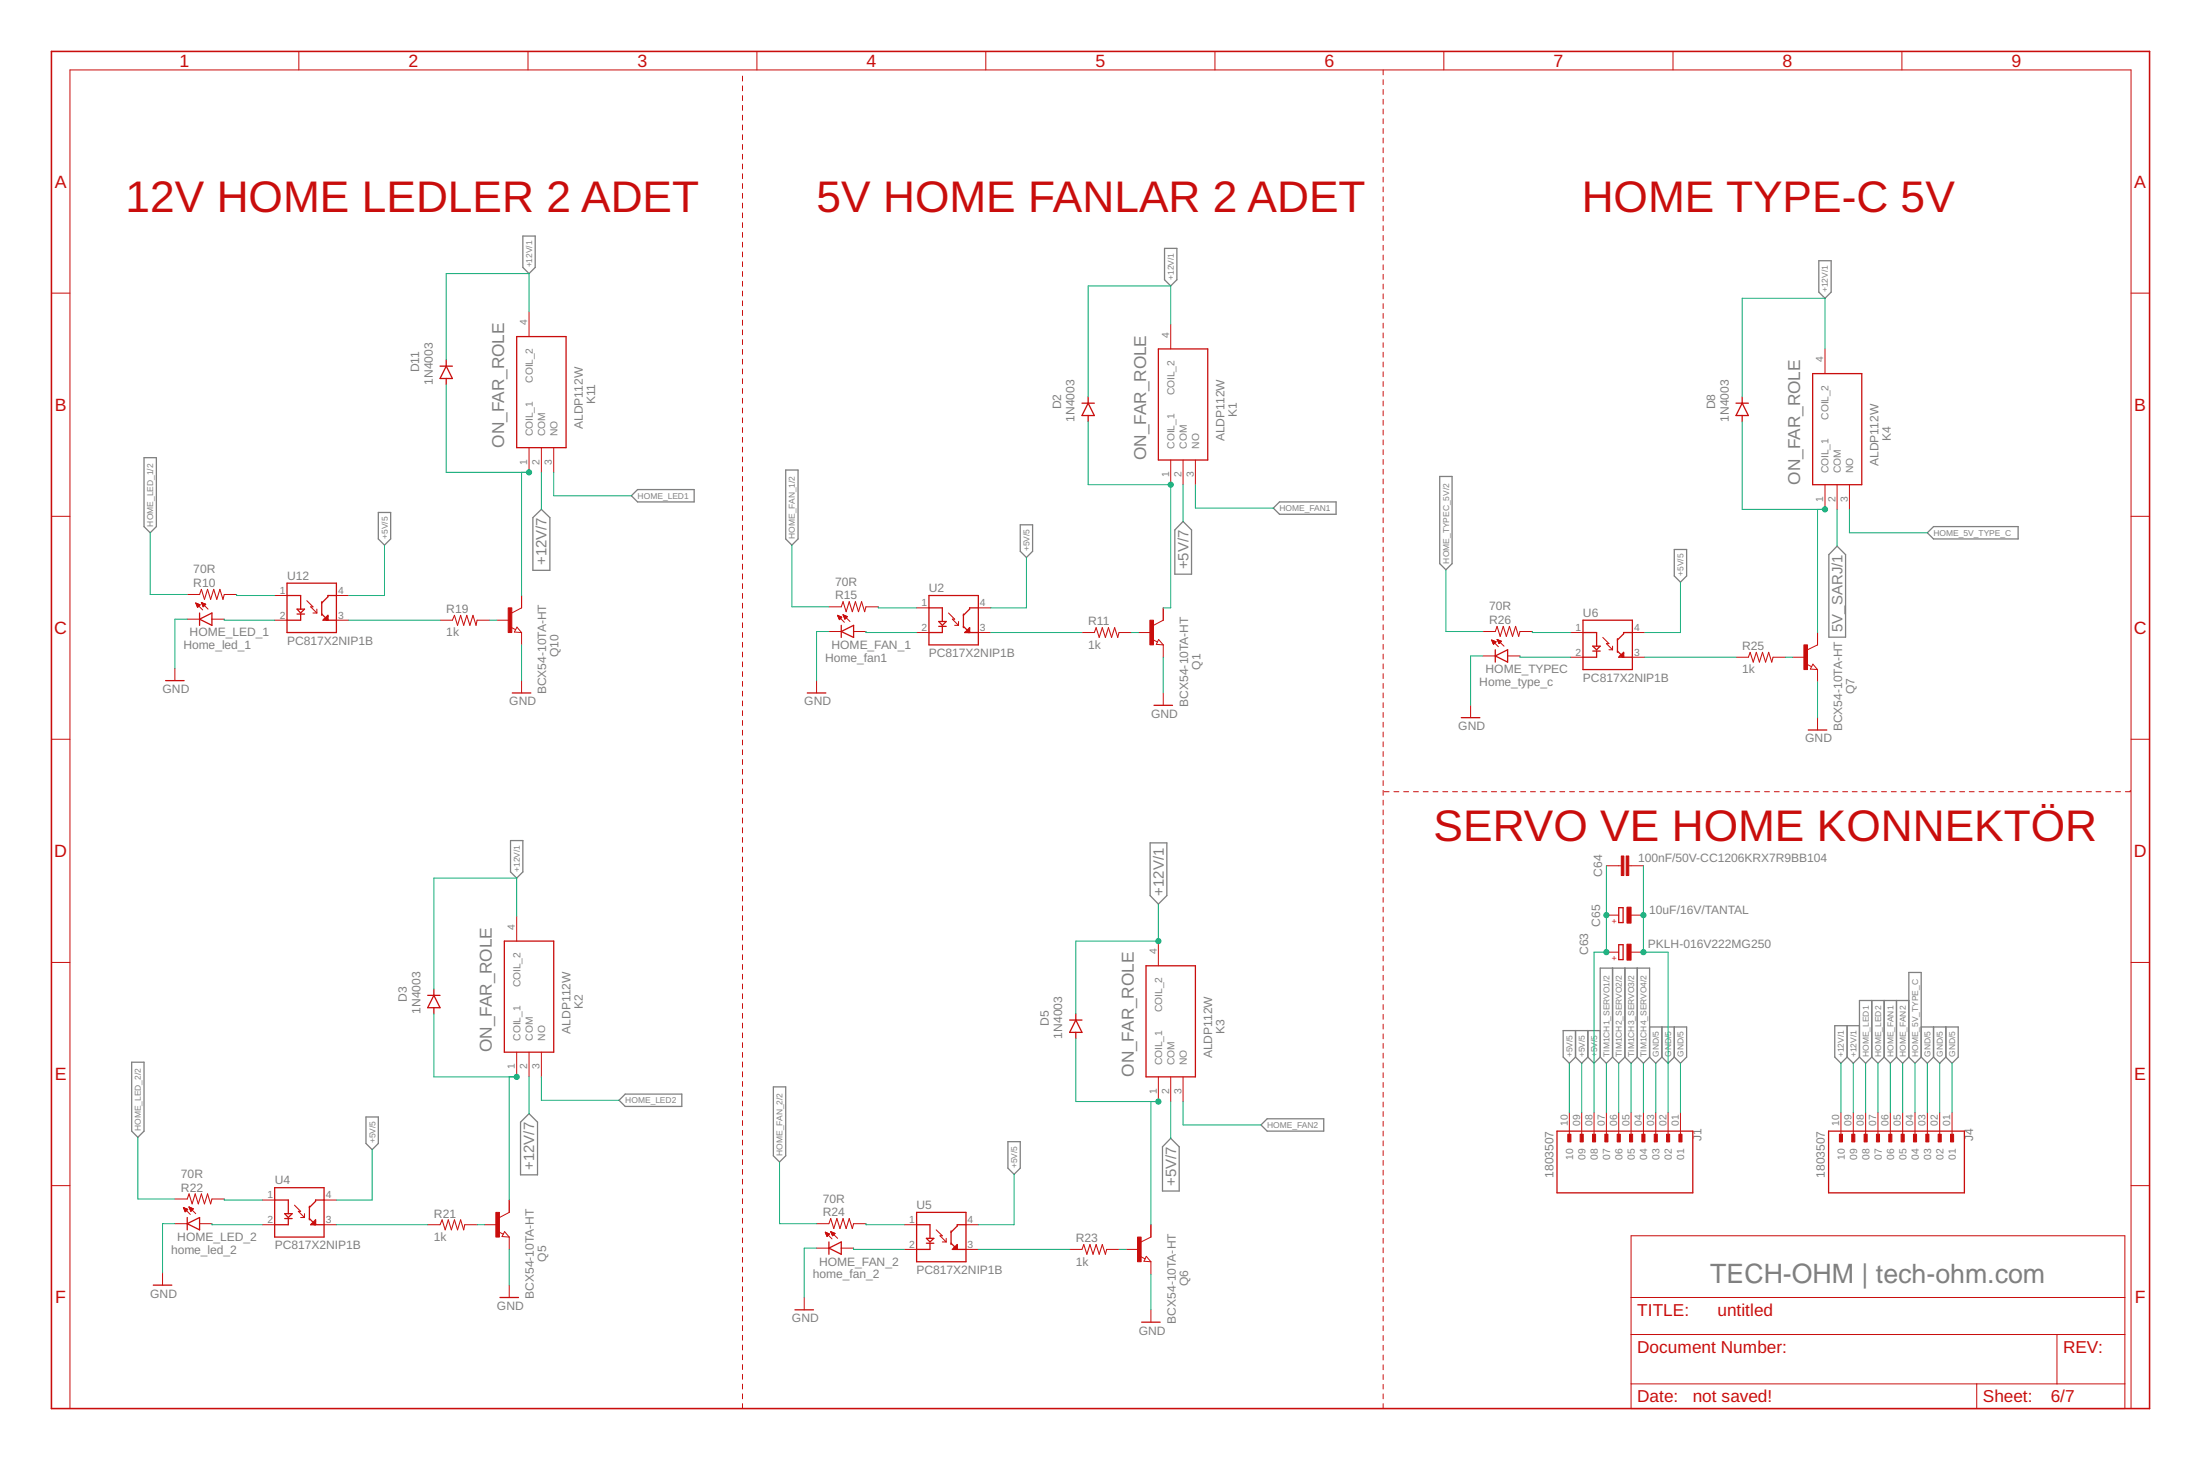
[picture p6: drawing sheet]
<svg xmlns="http://www.w3.org/2000/svg" width="181mm" height="120mm" viewBox="0 0 181 120" stroke-linecap="round" stroke-linejoin="round" font-family="sans-serif">
<g fill="none" stroke="#808080" stroke-width=".11">
<path d="M43 19.4h1v2.6l-.5 .5-.5-.5zM11.9 37.7h1v5.6l-.5 .6-.5-.6zM64.7 38.7h1v5.7l-.5 .5-.5-.5zM95.8 20.4h1.1v2.6l-.5 .5-.6-.5zM118.5 39.2h1v7.2l-.5 .5-.5-.5zM149.7 21.5h1v2.5l-.5 .6-.5-.6zM31.1 42.2h1.1v2.2l-.6 .5-.5-.5zM43.9 42.6l.7-.7 .7 .7v4.3h-1.4zM52 40.8l.5-.5h4.6v1h-4.6zM84 43.2h1v2.2l-.5 .5-.5-.5zM97.4 42.9l.7 .7v3.7h-1.4v-3.7zM105.3 41.3h4.7v1h-4.7l-.5-.5z"/>
<path d="M137.8 45.2h1v2.2l-.5 .5-.5-.5zM151.2 45l.7 .7v6.8h-1.4v-6.8zM158.6 43.9l.5-.6h7v1.1h-7zM42 69.2h1v2.6l-.5 .5-.5-.5zM94.7 69.4h1.3v4.3l-.7 .7-.6-.7zM132.7 79.7v7.3M133.7 79.7v7.3M134.7 79.7v7.3M10.8 87.4h1.1v5.7l-.6 .5-.5-.5zM30.1 91.9h1v2.2l-.5 .5-.5-.5zM43.5 91.7l.7 .7v4.3h-1.4v-4.3zM50.9 90.6l.6-.5h4.6v1h-4.6z"/>
<path d="M63.6 89.5h1.1v5.6l-.5 .6-.6-.6zM83 94h1v2.2l-.5 .5-.5-.5zM96.4 93.7l.6 .7v3.6h-1.3v-3.6zM104.3 92.1h4.6v1h-4.6l-.5-.5zM129.7 84.8v2.2M129.7 87l.5 .5 .5-.5M130.7 84.8v2.2M130.7 87l.5 .5 .5-.5M131.7 87v-7.3h4.1v7.3M131.7 84.8h-3v2.2l.5 .5 .5-.5M131.7 87l.5 .5 .5-.5M132.7 87l.5 .5 .5-.5"/>
<path d="M133.7 87l.5 .5 .5-.5M134.7 87l.6 .5 .5-.5M135.8 84.5h3v2.5l-.5 .5-.5-.5M135.8 87l.5 .5 .5-.5M136.8 87l.5 .5 .5-.5M136.8 84.5v2.5M137.8 84.5v2.5M152 84.4v2.6M152 87l.5 .5 .5-.5M153 87l.5 .5 .6-.5M153 84.4h-2v2.6l.5 .5 .5-.5M154.1 82.4v4.6"/>
<path d="M154.1 87l.5 .5 .5-.5M155.1 82.4v4.6M155.1 87l.5 .5 .5-.5M156.1 82.4v4.6M156.1 87l.5 .5 .5-.5M157.1 87v-6.9h1v6.9M157.1 82.4h-4.1v4.6M157.1 87l.5 .5 .5-.5M158.1 84.5h3.1v2.5l-.5 .5-.6-.5M158.1 87l.5 .5 .5-.5M159.1 87l.5 .5 .5-.5M159.1 84.5v2.5"/>
<path d="M160.1 84.5v2.5"/>
</g>
<g fill="none" stroke="#c90d0c" stroke-width=".08">
<path d="M24.6 4.2v1.6M43.5 4.2v1.6M61.1 6.3v.4M61.1 7.1v.4M61.1 7.9v.4M61.1 8.7v.4M61.1 9.5v.4M61.1 10.3v.4M61.1 11.1v.4M61.1 11.9v.4M61.1 12.7v.4M61.1 13.5v.4"/>
<path d="M61.1 14.3v.4M61.1 15.1v.4M61.1 15.9v.4M61.1 16.7v.4M61.1 17.5v.4M61.1 18.3v.4M61.1 19.1v.4M61.1 19.9v.4M62.3 4.2v1.6M81.1 4.2v1.6M100 4.2v1.6M113.8 5.8v.4"/>
<path d="M113.8 6.6v.4M113.8 7.4v.4M113.8 8.2v.4M113.8 9v.4M113.8 9.8v.4M113.8 10.6v.4M113.8 11.4v.4M113.8 12.2v.4M113.8 13v.4M113.8 13.8v.4M113.8 14.6v.4M113.8 15.4v.4"/>
<path d="M113.8 16.2v.4M113.8 17v.4M113.8 17.8v.4M113.8 18.6v.4M113.8 19.4v.4M118.8 4.2v1.6M137.7 4.2v1.6M156.5 4.2v1.6M4.2 24.1h1.6M43.5 25.7v2M43.5 36.9v2M44.6 36.9v2"/>
<path d="M45.6 36.9v2M61.1 20.7v.4M61.1 21.5v.4M61.1 22.4v.4M61.1 23.2v.4M61.1 24v.4M61.1 24.8v.4M61.1 25.5v.5M61.1 26.4v.4M61.1 27.2v.4M61.1 28v.4M61.1 28.8v.4"/>
<path d="M61.1 29.6v.4M61.1 30.4v.4M61.1 31.2v.4M61.1 32v.4M61.1 32.8v.4M61.1 33.6v.4M61.1 34.4v.4M61.1 35.2v.4M61.1 36v.4M61.1 36.8v.4M61.1 37.6v.4M61.1 38.4v.4"/>
<path d="M61.1 39.2v.4M96.4 26.7v2M96.4 37.9v2M97.4 37.9v2M98.4 37.9v2M113.8 20.2v.4M113.8 21v.4M113.8 21.8v.4M113.8 22.6v.4M113.8 23.4v.4M113.8 24.2v.4M113.8 25v.4"/>
<path d="M113.8 25.8v.4M113.8 26.6v.4M113.8 27.4v.4M113.8 28.2v.4M113.8 29v.4M113.8 29.8v.4M113.8 30.6v.4M113.8 31.4v.4M113.8 32.2v.4M113.8 33v.4M113.8 33.8v.4M113.8 34.6v.4"/>
<path d="M113.8 35.4v.4M113.8 36.2v.4M113.8 37v.4M113.8 37.8v.4M113.8 38.6v.4M113.8 39.4v.4M150.2 28.7v2.1M150.2 39.9v2M151.2 39.9v2M152.2 39.9v2M175.4 24.1h1.5M4.2 42.5h1.6"/>
<path d="M14.4 55v1M15.4 48.9h1l.2-.4 .2 .8 .3-.8 .2 .8 .3-.8 .2 .8 .3-.8 .3 .8 .1-.4h1M15.4 51h1M16.1 49.6l.6 .6M16.1 49.6l.4 .2M16.1 49.6l.2 .4 .2-.2M16.1 49.7h.1M16.2 49.7h.1M16.2 49.8h.3M16.2 49.8h.2M16.2 49.9h.2M16.2 50h.1"/>
<path d="M16.2 49.9h.1M16.3 50h.1M16.6 49.6l.5 .5M16.6 49.6l.3 .1-.2 .3zM16.6 49.6h.1M16.6 49.7h.3M16.6 49.7h.2M16.6 49.8h.3M16.7 49.8h.1M16.7 49.9h.1M17.4 51h1.1M22.6 51.1h1"/>
<path d="M22.6 49h1M25.3 49.4l.5 .6h-.2l.5 .5M25.8 50.5h.3M26.1 50.1v.4M27.7 51.1h1M27.7 49h1M36.2 51.1h1l.2-.4 .3 .8 .2-.8 .3 .8 .2-.8 .3 .8 .2-.8 .3 .8 .1-.4h1M40.9 51.1h1M42 51.6l.4 .2M42.5 51.6l.4 .5-.6-.1zM42.9 49v1l-.8 .5M42.9 52.1v1"/>
<path d="M42.9 56v1M61.1 40v.4M61.1 40.8v.4M61.1 41.6v.4M61.1 42.4v.4M61.1 43.2v.4M61.1 44v.4M61.1 44.9v.4M61.1 45.7v.4M61.1 46.4v.5M61.1 47.2v.5M61.1 48v.5"/>
<path d="M61.1 48.9v.4M61.1 49.7v.4M61.1 50.5v.4M61.1 51.3v.4M61.1 52.1v.4M61.1 52.9v.4M61.1 53.7v.4M61.1 54.5v.4M61.1 55.3v.4M61.1 56.1v.4M61.1 56.9v.4M61.1 57.7v.4"/>
<path d="M61.1 58.5v.4M61.1 59.3v.4M67.2 56v1M68.2 50h1l.2-.5 .2 .9 .3-.9 .2 .9 .3-.9 .3 .9 .2-.9 .3 .9 .1-.4h1M68.2 52h1M68.9 50.7l.6 .5M68.9 50.7h.1M68.9 50.7l.4 .1M68.9 50.7l.2 .3 .2-.2M69 50.7h.1M69 50.8h.3M69 50.8h.2"/>
<path d="M69 50.9h.2M69.1 51h.1M69.4 50.6l.6 .6M69.4 50.6l.3 .2-.2 .2zM69.4 50.6h.1M69.4 50.7h.1M69.4 50.7h.3M69.4 50.7h.2M69.4 50.8h.3M69.5 50.8h.2M69.5 50.9h.1M69.6 50.9h-.1"/>
<path d="M70.3 52h1M75.4 52.1h1.1M75.4 50h1.1M78.1 50.5l.5 .5h-.2l.5 .5M78.6 51.5h.3M78.9 51.2v.3M80.5 52.1h1M80.5 50h1M89 52.1h1.1l.1-.4 .3 .8 .2-.8 .3 .8 .2-.8 .3 .8 .2-.8 .3 .8 .1-.4h1M93.7 52.1h1M94.8 52.6l.5 .3M95.4 52.6l.3 .5-.5-.1z"/>
<path d="M95.7 50v1.1l-.8 .4M95.7 53.1v1M95.7 57v1.1M113.8 40.2v.4M113.8 41v.4M113.8 41.8v.4M113.8 42.6v.4M113.8 43.4v.4M113.8 44.2v.4M113.8 45v.4M113.8 45.8v.4M113.8 46.6v.4"/>
<path d="M113.8 47.4v.4M113.8 48.2v.4M113.8 49v.4M113.8 49.8v.4M113.8 50.7v.4M113.8 51.4v.4M113.8 52.2v.4M113.8 53v.4M113.8 53.8v.5M113.8 54.7v.4M113.8 55.5v.4M113.8 56.3v.4"/>
<path d="M113.8 57v.4M113.8 57.8v.5M113.8 58.7v.4M113.8 59.5v.4M121 58.1v1M122 52h1.1l.1-.4 .3 .8 .2-.8 .3 .8 .2-.8 .3 .8 .2-.8 .3 .8 .1-.4h1M122 54h1.1M122.8 52.7l.5 .5M122.8 52.7h.1M122.8 52.7l.3 .1M122.8 52.7l.1 .3 .2-.2M122.8 52.8h.2"/>
<path d="M122.8 52.8h.3M122.9 52.9h.2M122.9 53h.1M123 52.9l-.1 .1M123.2 52.6l.6 .6M123.2 52.6l.4 .2-.2 .2zM123.2 52.7h.1M123.3 52.7h.2M123.3 52.8h.2M123.3 52.9h.2M123.3 52.9h.1M124.1 54h1"/>
<path d="M129.3 52.1h1M129.3 54.1h1M131.9 52.5l.5 .5h-.2l.5 .5M132.4 53.5h.3M132.7 53.2v.3M134.3 52.1h1.1M134.3 54.1h1.1M142.9 54.1h1l.1-.4 .3 .8 .2-.8 .3 .8 .3-.8 .2 .8 .3-.8 .2 .8 .1-.4h1M147.6 54.1h1M148.6 54.6l.5 .3M149.2 54.7l.4 .4h-.6zM149.6 52.1v1l-.8 .4"/>
<path d="M149.6 55.1v1M149.6 59.1v1M175.4 42.5h1.5M4.2 60.9h1.6M4.2 79.2h1.6M42.5 75.4v2.1M61.1 60.1v.4M61.1 60.9v.4M61.1 61.7v.4M61.1 62.5v.4M61.1 63.3v.4M61.1 64.1v.4"/>
<path d="M61.1 64.9v.4M61.1 65.7v.4M61.1 66.5v.5M61.1 67.3v.5M61.1 68.1v.5M61.1 68.9v.4M61.1 69.7v.4M61.1 70.5v.5M61.1 71.4v.4M61.1 72.2v.4M61.1 73v.4M61.1 73.8v.4"/>
<path d="M61.1 74.6v.4M61.1 75.4v.4M61.1 76.2v.4M61.1 77v.4M61.1 77.8v.4M61.1 78.6v.4M61.1 79.4v.4M95.3 77.5v2M113.8 60.3v.4M113.8 61.1v.4M113.8 61.9v.4M113.8 62.7v.4"/>
<path d="M113.8 63.5v.4M113.8 64.3v.4M113.8 65.1v.4M113.8 65.9v.4M113.8 66.7v.4M113.8 67.5v.4M113.8 68.3v.4M113.8 69.1v.4M113.8 69.9v.4M113.8 70.7v.4M113.8 71.5v.4M113.8 72.3v.4"/>
<path d="M113.8 73.1v.4M113.8 73.9v.4M113.8 74.7v.4M113.8 75.5v.4M113.8 76.3v.4M113.8 77.1v.4M113.8 77.9v.4M113.8 78.7v.4M113.8 79.5v.4M113.9 65.2h.4M114.7 65.2h.4M115.5 65.2h.4"/>
<path d="M116.3 65.2h.4M117.1 65.2h.4M117.9 65.2h.4M118.7 65.2h.4M119.5 65.2h.5M120.4 65.2h.4M121.2 65.2h.4M122 65.2h.4M122.7 65.2h.5M123.5 65.2h.5M124.4 65.2h.4M125.2 65.2h.4"/>
<path d="M126 65.2h.4M126.8 65.2h.4M127.6 65.2h.4M128.4 65.2h.4M129.2 65.2h.4M130 65.2h.4M130.8 65.2h.4M131.6 65.2h.4M132.2 78.4h1M132.2 71.3h1.2M132.2 75.3h1M132.4 65.2h.4"/>
<path d="M133.2 65.2h.4M134 65.2h.4M134 71.3h1.3M134.2 78.4h1.1M134.2 75.3h1.1M134.8 65.2h.4M135.6 65.2h.4M136.4 65.2h.4M137.2 65.2h.4M138 65.2h.4M138.8 65.2h.4M139.6 65.2h.4"/>
<path d="M140.4 65.2h.4M141.2 65.2h.4M142 65.2h.4M142.8 65.2h.4M143.6 65.2h.4M144.4 65.2h.4M145.2 65.2h.4M146 65.2h.4M146.8 65.2h.4M147.6 65.2h.4M148.4 65.2h.4M149.2 65.2h.4"/>
<path d="M150.1 65.2h.4M150.9 65.2h.4M151.7 65.2h.4M152.4 65.2h.4M153.2 65.2h.4M154.1 65.2h.4M154.9 65.2h.4M155.7 65.2h.4M156.5 65.2h.4M157.3 65.2h.4M158.1 65.2h.4M158.9 65.2h.4"/>
<path d="M159.7 65.2h.4M160.5 65.2h.4M161.3 65.2h.4M162.1 65.2h.4M162.9 65.2h.4M163.7 65.2h.4M164.5 65.2h.4M165.3 65.2h.4M166.1 65.2h.4M166.9 65.2h.4M167.7 65.2h.4M168.5 65.2h.4"/>
<path d="M169.3 65.2h.4M170.1 65.2h.4M170.9 65.2h.4M171.7 65.2h.4M172.5 65.2h.4M173.3 65.2h.4M174.1 65.2h.4M175.3 65.1v.1h-.4M175.4 60.9h1.5M175.4 79.2h1.5M4.2 97.6h1.6M14.4 98.7h1l.2-.4 .2 .8 .3-.8 .2 .8 .3-.8 .2 .8 .3-.8 .2 .8 .1-.4h1.1"/>
<path d="M15.1 99.4l.6 .6M15.1 99.4l.4 .1-.3 .3zM15.1 99.5h.1M15.1 99.4h.1M15.1 99.5h.2M15.2 99.5h.2M15.2 99.6h.2M15.2 99.7h.1M15.6 99.4l.5 .5M15.6 99.4l.3 .1-.2 .2zM15.6 99.4h.1M15.6 99.5h.2"/>
<path d="M15.6 99.5h.3M15.6 99.6h.2M15.7 99.6h.1M15.7 99.7h.1M21.6 98.8h1M24.2 99.2l.5 .5h-.1l.5 .5M25.1 99.9v.3M26.7 98.8h1M41.9 98.8v1l-.8 .4M42.5 86.6v2M43.5 86.6v2M44.6 86.6v2"/>
<path d="M61.1 80.2v.4M61.1 81v.4M61.1 81.8v.4M61.1 82.6v.4M61.1 83.4v.4M61.1 84.2v.4M61.1 85v.4M61.1 85.8v.4M61.1 86.6v.4M61.1 87.4v.4M61.1 88.2v.4M61.1 89v.4"/>
<path d="M61.1 89.8v.4M61.1 90.6v.4M61.1 91.4v.4M61.1 92.2v.4M61.1 93v.5M61.1 93.9v.4M61.1 94.7v.4M61.1 95.5v.4M61.1 96.3v.4M61.1 97.1v.4M61.1 97.9v.4M61.1 98.7v.4"/>
<path d="M61.1 99.5v.4M95.3 88.6v2.1M96.4 88.6v2.1M97.4 88.6v2.1M113.8 80.3v.4M113.8 81.1v.4M113.8 81.9v.4M113.8 82.7v.4M113.8 83.5v.4M113.8 84.3v.4M113.8 85.1v.4M113.8 85.9v.4"/>
<path d="M113.8 86.7v.4M113.8 87.5v.4M113.8 88.3v.4M113.8 89.1v.4M113.8 89.9v.4M113.8 90.7v.4M113.8 91.5v.4M113.8 92.3v.4M113.8 93.1v.4M113.8 93.9v.4M113.8 94.7v.4M113.8 95.5v.4"/>
<path d="M113.8 96.3v.4M113.8 97.1v.4M113.8 97.9v.4M113.8 98.7v.4M113.8 99.5v.4M129.2 91.6v2M130.2 91.6v2M131.2 91.6v2M132.2 91.6v2M133.2 91.6v2M134.2 91.6v2M135.3 91.6v2"/>
<path d="M136.3 91.6v2M137.3 91.6v2M138.3 91.6v2M151.5 91.6v2M152.5 91.6v2M153.5 91.6v2M154.6 91.6v2M155.6 91.6v2M156.6 91.6v2M157.6 91.6v2M158.6 91.6v2M159.6 91.6v2"/>
<path d="M160.7 91.6v2M175.4 97.6h1.5M5.8 116v-110.2h169.6v110.2M13.4 104.8v1M14.4 100.7h1M16.4 100.7h1M21.6 100.8h1M24.7 100.2h.4M26.7 100.8h1M35.2 100.8h1l.2-.4 .2 .8 .3-.8 .2 .8 .3-.8 .3 .8 .2-.8 .3 .8v-.4h1.1M39.9 100.8h1M40.9 101.3l.5 .3"/>
<path d="M41.5 101.4l.4 .4h-.6zM41.9 101.8v1M41.9 105.8v1M61.1 100.3v.4M61.1 101.1v.4M61.1 101.9v.4M61.1 102.7v.4M61.1 103.5v.4M61.1 104.3v.4M61.1 105.1v.4M61.1 105.9v.4M61.1 106.7v.4"/>
<path d="M61.1 107.5v.4M61.1 108.3v.4M61.1 109.1v.4M61.1 109.9v.4M61.1 110.7v.4M61.1 111.5v.4M61.1 112.3v.4M61.1 113.1v.4M61.1 113.9v.4M61.1 114.7v.4M61.1 115.5v.5M66.2 106.8v1"/>
<path d="M67.2 100.7h1l.2-.4 .2 .8 .3-.8 .2 .8 .3-.8 .2 .8 .3-.8 .2 .8 .2-.4h1M67.2 102.7h1M67.9 101.4l.6 .6M67.9 101.5h.1M67.9 101.4l.4 .2M67.9 101.4l.2 .4 .2-.2M67.9 101.5h.2M68 101.6h.2M68 101.6h.3M68 101.7h.2M68.1 101.7h.1M68.1 101.8h.1"/>
<path d="M68.4 101.4l.5 .5M68.4 101.4l.3 .1-.2 .2zM68.4 101.4h.1M68.4 101.5h.2M68.4 101.5h.3M68.5 101.6h.2M68.5 101.6h.1M68.5 101.7h.1M69.2 102.7h1.1M74.4 100.8h1M74.4 102.8h1M77 101.2l.6 .5h-.2l.5 .5"/>
<path d="M77.6 102.2h.3M77.9 101.9v.3M79.5 100.8h1M79.5 102.8h1M88 102.8h1l.2-.4 .3 .9 .2-.9 .3 .9 .2-.9 .3 .9 .2-.9 .3 .9 .1-.5h1M92.7 102.8h1M93.7 103.4l.6 .2M94.3 103.4l.4 .5-.6-.1zM94.7 100.8v1l-.8 .4M94.7 103.9v1M94.7 107.8v1M113.8 100.3v.4"/>
<path d="M113.8 101.1v.4M113.8 101.9v.4M113.8 102.7v.4M113.8 103.5v.4M113.8 104.3v.4M113.8 105.1v.4M113.8 105.9v.4M113.8 106.7v.4M113.8 107.5v.4M113.8 108.3v.4M113.8 109.1v.4M113.8 109.9v.4"/>
<path d="M113.8 110.7v.4M113.8 111.5v.5M113.8 112.4v.4M113.8 113.2v.4M113.8 114v.3M113.8 114.7v.4M113.8 115.5v.5M134.2 101.7h40.7v14.3h-40.7zM134.2 109.9h40.7M134.2 113.9h40.7M134.2 106.8h40.7M162.7 113.9v2.1"/>
<path d="M169.3 109.9v4"/>
</g>
<g fill="none" stroke="#c90d0c" stroke-width=".11">
<path d="M36.2 30.1h1M36.7 30.1l.5 1.1h-1zM36.7 29.6v.5M36.7 31.2v.5M42.5 27.7h4.1v9.2h-4.1zM89 33.2h1.1M89.6 33.2l.5 1h-1.1zM89.6 32.7v.5M89.6 34.2v.5M95.3 28.7h4.1v9.2h-4.1zM142.9 33.2h1M143.4 33.2l.5 1h-1z"/>
<path d="M143.4 32.7v.5M143.4 34.2v.5M149.2 30.8h4v9.1h-4zM13.6 56h1.6M16.4 51l1-.5v1zM16.4 50.5v1M23.6 49h1.1v1.1M23.6 48h4.1v4.1h-4.1zM24.4 50.1h.7l-.4 .4zM24.4 50.5h.7M24.7 50.5v.6h-1.1M26.5 50.5l.5 .6v-.4l-.4 .4h1.1"/>
<path d="M26.5 49.5v1.2M26.7 51h.1M26.8 51l.1 .1v-.2l.1 .1M27 50.8l-.2 .2M27.7 49h-.7v.1l-.5 .5M42.2 57h1.5M66.4 57h1.6M69.2 52l1.1-.5v1zM69.2 51.5v1M76.5 49h4v4.1h-4zM76.5 50h1.1v1.2M77.3 51.2h.6l-.3 .3z"/>
<path d="M77.3 51.6h.6M77.6 51.6v.5h-1.1M79.3 51.6l.5 .5v-.4l-.3 .3M79.3 50.5v1.2M79.5 52l-.1 .1h1.1M79.5 52h.1M79.6 52l.1 .1v-.2l.1 .1M79.8 51.8l-.2 .2M80.5 50h-.7v.1l-.5 .6M95 58.1h1.5M120.3 59.1h1.5M123.1 54l1-.5v1z"/>
<path d="M123.1 53.5v1M130.3 51.1h4v4h-4zM130.3 52.1h1.1v1.1M131.1 53.2h.6l-.3 .3zM131.1 53.6h.6M131.4 53.6v.5h-1.1M133.1 53.6l.5 .5v-.4l-.4 .4h1.1M133.1 52.6v1.1M133.3 54h.1M133.5 53.9l.1 .1M133.5 53.9l-.1 .1M133.5 53.9v.2l-.1-.1"/>
<path d="M133.6 53.8l-.1 .1M134.3 52.1h-.7v.1l-.5 .5M41.5 77.5h4.1v9.1h-4.1zM94.3 79.5h4.1v9.1h-4.1zM133.2 74.7h.4v1.2h-.4zM133.2 77.8h.4v1.2h-.4zM148.8 60.1h1.5M22.6 98.8h1.1v1.1M22.6 97.8h4.1v4h-4.1zM23.4 99.9h.6l-.3 .3zM25.5 99.3v1.1M26.7 98.8h-.7v.1l-.5 .5"/>
<path d="M35.2 81.9h1M35.7 81.9l.5 1.1h-1zM35.7 81.4v.5M35.7 83v.5M75.4 99.8h4.1v4.1h-4.1zM88 84h1M88.5 84l.5 1h-1zM88.5 83.5v.5M88.5 85v.5M128.1 93.1h11.2v5.1h-11.2zM150.5 93.1h11.2v5.1h-11.2zM12.6 105.8h1.5"/>
<path d="M15.4 100.7l1-.5v1zM15.4 100.2v1M23.4 100.3h.6M23.7 100.3v.5h-1.1M25.5 100.3l.5 .5v-.4l-.4 .4h1.1M25.7 100.7h.1M25.8 100.7l.1 .1v-.2l.1 .1M26 100.5l-.2 .2M41.1 106.8h1.6M65.4 107.8h1.6M68.2 102.7l1-.5v1.1zM68.2 102.2v1.1"/>
<path d="M75.4 100.8h1.1v1.1M76.2 101.9h.7l-.4 .3zM76.2 102.3h.7M76.5 102.3v.5h-1.1M78.3 102.3l.5 .5v-.4l-.4 .4h1.1M78.3 101.3v1.1M78.5 102.7h.1M78.7 102.7h.1M78.7 102.7h-.1M78.7 102.7v.1l-.1-.1M78.8 102.6l-.1 .1M79.5 100.8h-.7v.1l-.5 .5"/>
<path d="M94 108.8h1.5"/>
</g>
<g fill="#c90d0c" stroke="#c90d0c" stroke-width=".08">
<path d="M41.8 50h.3v2.1h-.3z"/>
<path d="M94.6 51.1h.3v2h-.3z"/>
<path d="M40.8 99.8h.3v2h-.3z"/>
<path d="M93.6 101.8h.3v2.1h-.3z"/>
<path d="M148.5 53.1h.3v2h-.3z"/>
<path d="M138.2 93.4h.2v.6h-.2z"/>
<path d="M137.2 93.4h.2v.6h-.2z"/>
<path d="M136.1 93.4h.3v.6h-.3z"/>
<path d="M135.1 93.4h.3v.6h-.3z"/>
<path d="M134.1 93.4h.3v.6h-.3z"/>
<path d="M133.1 93.4h.2v.6h-.2z"/>
<path d="M132.1 93.4h.2v.6h-.2z"/>
<path d="M131.1 93.4h.2v.6h-.2z"/>
<path d="M130 93.4h.3v.6h-.3z"/>
<path d="M129 93.4h.3v.6h-.3z"/>
<path d="M160.5 93.4h.3v.6h-.3z"/>
<path d="M159.5 93.4h.3v.6h-.3z"/>
<path d="M158.5 93.4h.2v.6h-.2z"/>
<path d="M157.5 93.4h.2v.6h-.2z"/>
<path d="M156.5 93.4h.2v.6h-.2z"/>
<path d="M155.4 93.4h.3v.6h-.3z"/>
<path d="M154.4 93.4h.3v.6h-.3z"/>
<path d="M153.4 93.4h.3v.6h-.3z"/>
<path d="M152.4 93.4h.3v.6h-.3z"/>
<path d="M151.4 93.4h.2v.6h-.2z"/>
<path d="M133.9 77.7h.3v1.3h-.3z"/>
<path d="M133.8 70.5h.2v1.6h-.2z"/>
<path d="M133.4 70.5h.2v1.6h-.2z"/>
<path d="M133.9 74.7h.3v1.3h-.3z"/>
</g>
<path d="M4.2 4.2h172.7v111.8h-172.7z" fill="none" stroke="#c90d0c" stroke-width=".13"/>
<g fill="none" stroke="#0dab76" stroke-width=".08">
<path d="M36.7 31.7v7.2h6.8M42.9 38.9v10.1M43.5 25.7v-3.2h-6.8v7.1M44.6 38.9v3M45.6 38.9v1.9h6.4M89.6 34.7v5.2h6.8v10.1h-.7M96.4 26.7v-3.2h-6.8v9.2M97.4 39.9v3M98.4 39.9v1.9h6.4M143.4 34.7v7.2h6.8M150.2 28.7v-4.1h-6.8v8.1M12.4 43.9v5h3"/>
<path d="M15.4 51h-1v4M18.5 51v.1h4.1M19.5 48.9v.1h3.1M28.7 51.1h7.5M31.6 44.9v4.1h-2.9M40.3 51.1h.6M42.9 53.1v2.9M65.2 44.9v5.1h3M68.2 52h-1v4M71.3 52v.1h4.1M72.3 50h3.1M81.5 52.1h7.5"/>
<path d="M84.5 45.9v4.1h-3M93.1 52.1h.6M95.7 54.1v2.9M119 46.9v5.1h3M122 54h-1v4.1M125.1 54v.1h4.2M126.1 52v.1h3.2M135.4 54.1h7.5M138.3 47.9v4.2h-2.9M146.9 54.1h.7M149.6 41.9v10.2M149.6 56.1v3"/>
<path d="M151.2 41.9v3.1M152.2 41.9v2h6.4M42.5 75.4v-3.1h-6.8v9.1M95.3 74.4v3.1h-6.8v6M132.2 71.3v7.1h-1v13.2M135.3 71.3v7.1h2v13.2M11.3 93.6v5.1h3.1M18.5 98.7v.1h3.1M30.6 94.6v4.2h-2.9M35.7 83.5v5.1h6.8M41.9 88.6v10.2M43.5 88.6v3.1"/>
<path d="M44.6 88.6v2h6.3M64.2 95.7v5h3M83.5 96.7v4.1h-3M88.5 85.5v5.2h6.8M94.7 90.7v10.1M96.4 90.7v3M97.4 90.7v1.9h6.4M129.2 87.5v4.1M130.2 87.5v4.1M132.2 87.5v4.1M133.2 87.5v4.1M134.2 87.5v4.1"/>
<path d="M135.3 87.5v4.1M136.3 87.5v4.1M138.3 87.5v4.1M151.5 87.5v4.1M152.5 87.5v4.1M153.5 87.5v4.1M154.6 87.5v4.1M155.6 87.5v4.1M156.6 87.5v4.1M157.6 87.5v4.1M158.6 87.5v4.1M159.6 87.5v4.1"/>
<path d="M160.7 87.5v4.1M14.4 100.7h-1v4.1M17.4 100.7v.1h4.2M27.7 100.8h7.5M39.3 100.8h.6M41.9 102.8v3M67.2 102.7h-1v4.1M70.3 102.7v.1h4.1M71.3 100.7v.1h3.1M80.5 102.8h7.5M92.1 102.8h.6M94.7 104.9v2.9"/>
</g>
<g fill="#0dab76" stroke="#0dab76" stroke-width=".08">
<circle cx="135.3" cy="75.3" r=".21"/>
<circle cx="135.3" cy="78.4" r=".21"/>
<circle cx="132.2" cy="75.3" r=".21"/>
<circle cx="132.2" cy="78.4" r=".21"/>
<circle cx="43.5" cy="38.9" r=".21"/>
<circle cx="42.5" cy="88.6" r=".21"/>
<circle cx="95.3" cy="90.7" r=".21"/>
<circle cx="150.2" cy="41.9" r=".21"/>
<circle cx="95.3" cy="77.5" r=".21"/>
<circle cx="96.4" cy="39.9" r=".21"/>
</g>
<g font-size="3.6" fill="#c90d0c">
<text x="10.3" y="17.4">12V HOME LEDLER 2 ADET</text>
<text x="67.2" y="17.4">5V HOME FANLAR 2 ADET</text>
<text x="130.2" y="17.4">HOME TYPE-C 5V</text>
<text x="118" y="69.2">SERVO VE HOME KONNEKTÖR</text>
</g>
<text font-size="2.2" fill="#808080" x="140.8" y="105.6">TECH-OHM | tech-ohm.com</text>
<g font-size="1.5" fill="#c90d0c">
<text x="14.8" y="5.5">1</text>
<text x="33.6" y="5.5">2</text>
<text x="52.5" y="5.5">3</text>
<text x="71.3" y="5.5">4</text>
<text x="90.2" y="5.5">5</text>
<text x="109" y="5.5">6</text>
<text x="127.9" y="5.5">7</text>
<text x="146.7" y="5.5">8</text>
<text x="165.6" y="5.5">9</text>
<text x="4.5" y="15.5">A</text>
<text x="175.7" y="15.5">A</text>
<text x="4.5" y="33.8">B</text>
<text x="175.7" y="33.8">B</text>
<text x="4.5" y="52.2">C</text>
<text x="175.6" y="52.2">C</text>
<text x="4.5" y="70.6">D</text>
<text x="175.6" y="70.6">D</text>
<text x="4.5" y="88.9">E</text>
<text x="175.7" y="88.9">E</text>
<text x="4.5" y="107.3">F</text>
<text x="175.7" y="107.3">F</text>
</g>
<g font-size="1.4" fill="#808080">
<text x="41.5" y="36.8" transform="rotate(-90 41.5 36.8)">ON_FAR_ROLE</text>
<text x="94.3" y="37.9" transform="rotate(-90 94.3 37.9)">ON_FAR_ROLE</text>
<text x="148.2" y="39.9" transform="rotate(-90 148.2 39.9)">ON_FAR_ROLE</text>
<text x="40.5" y="86.6" transform="rotate(-90 40.5 86.6)">ON_FAR_ROLE</text>
<text x="93.3" y="88.6" transform="rotate(-90 93.3 88.6)">ON_FAR_ROLE</text>
</g>
<g font-size="1.4" fill="#c90d0c">
<text x="134.7" y="108.3">TITLE:</text>
<text x="134.7" y="111.4">Document Number:</text>
<text x="141.4" y="108.3">untitled</text>
<text x="169.8" y="111.4">REV:</text>
<text x="134.7" y="115.4">Date:</text>
<text x="139.3" y="115.4">not saved!</text>
<text x="163.2" y="115.4">Sheet:</text>
<text x="168.8" y="115.4">6/7</text>
</g>
<g font-size="1.2" fill="#808080">
<text x="45" y="46.5" transform="rotate(-90 45 46.5)">+12V/7</text>
<text x="97.8" y="46.9" transform="rotate(-90 97.8 46.9)">+5V/7</text>
<text x="151.6" y="52" transform="rotate(-90 151.6 52)">5V_SARJ/1</text>
<text x="95.8" y="73.7" transform="rotate(-90 95.8 73.7)">+12V/1</text>
<text x="44" y="96.3" transform="rotate(-90 44 96.3)">+12V/7</text>
<text x="96.8" y="97.6" transform="rotate(-90 96.8 97.6)">+5V/7</text>
</g>
<g font-size="1" fill="#808080">
<text x="34.5" y="30.6" transform="rotate(-90 34.5 30.6)">D11</text>
<text x="35.6" y="31.7" transform="rotate(-90 35.6 31.7)">1N4003</text>
<text x="48" y="35.3" transform="rotate(-90 48 35.3)">ALDP112W</text>
<text x="49" y="33.3" transform="rotate(-90 49 33.3)">K11</text>
<text x="87.3" y="33.7" transform="rotate(-90 87.3 33.7)">D2</text>
<text x="88.4" y="34.7" transform="rotate(-90 88.4 34.7)">1N4003</text>
<text x="101.8" y="34.3" transform="rotate(-90 101.8 34.3)">K1</text>
<text x="141.2" y="33.7" transform="rotate(-90 141.2 33.7)">D8</text>
<text x="142.3" y="34.7" transform="rotate(-90 142.3 34.7)">1N4003</text>
<text x="100.8" y="36.3" transform="rotate(-90 100.8 36.3)">ALDP112W</text>
<text x="154.6" y="38.4" transform="rotate(-90 154.6 38.4)">ALDP112W</text>
<text x="155.6" y="36.3" transform="rotate(-90 155.6 36.3)">K4</text>
<text x="15.9" y="47.2">70R</text>
<text x="23.6" y="47.7">U12</text>
<text x="15.1" y="53.4">Home_led_1</text>
<text x="15.6" y="52.4">HOME_LED_1</text>
<text x="15.9" y="48.3">R10</text>
<text x="23.6" y="53.1">PC817X2NIP1B</text>
<text x="36.7" y="52.4">1k</text>
<text x="36.7" y="50.5">R19</text>
<text x="68.4" y="53.4">HOME_FAN_1</text>
<text x="68.7" y="48.2">70R</text>
<text x="68.7" y="49.3">R15</text>
<text x="76.4" y="48.7">U2</text>
<text x="89.5" y="53.4">1k</text>
<text x="89.5" y="51.5">R11</text>
<text x="122.6" y="50.2">70R</text>
<text x="122.6" y="51.4">R26</text>
<text x="130.3" y="50.8">U6</text>
<text x="143.4" y="53.5">R25</text>
<text x="13.4" y="57.1">GND</text>
<text x="41.9" y="58.1">GND</text>
<text x="45" y="57.2" transform="rotate(-90 45 57.2)">BCX54-10TA-HT</text>
<text x="46" y="54.1" transform="rotate(-90 46 54.1)">Q10</text>
<text x="66.2" y="58.1">GND</text>
<text x="67.9" y="54.5">Home_fan1</text>
<text x="76.4" y="54.1">PC817X2NIP1B</text>
<text x="94.7" y="59.1">GND</text>
<text x="97.8" y="58.2" transform="rotate(-90 97.8 58.2)">BCX54-10TA-HT</text>
<text x="98.8" y="55.1" transform="rotate(-90 98.8 55.1)">Q1</text>
<text x="121.7" y="56.5">Home_type_c</text>
<text x="122.3" y="55.4">HOME_TYPEC</text>
<text x="130.3" y="56.1">PC817X2NIP1B</text>
<text x="143.4" y="55.4">1k</text>
<text x="152.6" y="57.2" transform="rotate(-90 152.6 57.2)">Q7</text>
<text x="120" y="60.1">GND</text>
<text x="148.6" y="61.1">GND</text>
<text x="151.6" y="60.2" transform="rotate(-90 151.6 60.2)">BCX54-10TA-HT</text>
<text x="134.8" y="70.9">100nF/50V-CC1206KRX7R9BB104</text>
<text x="131.7" y="76.3" transform="rotate(-90 131.7 76.3)">C65</text>
<text x="131.9" y="72.2" transform="rotate(-90 131.9 72.2)">C64</text>
<text x="135.7" y="75.2">10uF/16V/TANTAL</text>
<text x="33.5" y="82.4" transform="rotate(-90 33.5 82.4)">D3</text>
<text x="34.6" y="83.5" transform="rotate(-90 34.6 83.5)">1N4003</text>
<text x="48" y="83.1" transform="rotate(-90 48 83.1)">K2</text>
<text x="130.7" y="78.6" transform="rotate(-90 130.7 78.6)">C63</text>
<text x="135.6" y="78.1">PKLH-016V222MG250</text>
<text x="46.9" y="85.1" transform="rotate(-90 46.9 85.1)">ALDP112W</text>
<text x="86.3" y="84.5" transform="rotate(-90 86.3 84.5)">D5</text>
<text x="87.4" y="85.5" transform="rotate(-90 87.4 85.5)">1N4003</text>
<text x="99.8" y="87.1" transform="rotate(-90 99.8 87.1)">ALDP112W</text>
<text x="100.8" y="85.1" transform="rotate(-90 100.8 85.1)">K3</text>
<text x="140" y="94" transform="rotate(-90 140 94)">J1</text>
<text x="162.4" y="94" transform="rotate(-90 162.4 94)">J4</text>
<text x="14.9" y="97">70R</text>
<text x="14.9" y="98.1">R22</text>
<text x="22.6" y="97.5">U4</text>
<text x="35.7" y="100.2">R21</text>
<text x="67.7" y="99">70R</text>
<text x="67.7" y="100.1">R24</text>
<text x="75.4" y="99.5">U5</text>
<text x="127.9" y="97" transform="rotate(-90 127.9 97)">1803507</text>
<text x="150.2" y="97" transform="rotate(-90 150.2 97)">1803507</text>
<text x="12.4" y="106.8">GND</text>
<text x="14.1" y="103.2">home_led_2</text>
<text x="14.6" y="102.1">HOME_LED_2</text>
<text x="22.6" y="102.9">PC817X2NIP1B</text>
<text x="35.7" y="102.1">1k</text>
<text x="40.9" y="107.8">GND</text>
<text x="43.9" y="106.9" transform="rotate(-90 43.9 106.9)">BCX54-10TA-HT</text>
<text x="45" y="103.9" transform="rotate(-90 45 103.9)">Q5</text>
<text x="66.9" y="105.2">home_fan_2</text>
<text x="67.4" y="104.2">HOME_FAN_2</text>
<text x="75.4" y="104.9">PC817X2NIP1B</text>
<text x="88.5" y="104.2">1k</text>
<text x="88.5" y="102.3">R23</text>
<text x="97.8" y="105.9" transform="rotate(-90 97.8 105.9)">Q6</text>
<text x="65.2" y="108.8">GND</text>
<text x="93.7" y="109.9">GND</text>
<text x="96.8" y="108.9" transform="rotate(-90 96.8 108.9)">BCX54-10TA-HT</text>
</g>
<g font-size=".8" fill="#808080">
<text x="43.4" y="26.8" transform="rotate(-90 43.4 26.8)">4</text>
<text x="96.2" y="27.8" transform="rotate(-90 96.2 27.8)">4</text>
<text x="150" y="29.8" transform="rotate(-90 150 29.8)">4</text>
<text x="43.8" y="35.9" transform="rotate(-90 43.8 35.9)">COIL_1</text>
<text x="43.8" y="31.5" transform="rotate(-90 43.8 31.5)">COIL_2</text>
<text x="44.9" y="35.9" transform="rotate(-90 44.9 35.9)">COM</text>
<text x="45.9" y="35.9" transform="rotate(-90 45.9 35.9)">NO</text>
<text x="96.7" y="32.5" transform="rotate(-90 96.7 32.5)">COIL_2</text>
<text x="150.5" y="34.6" transform="rotate(-90 150.5 34.6)">COIL_2</text>
<text x="43.4" y="38.2" transform="rotate(-90 43.4 38.2)">1</text>
<text x="44.4" y="38.2" transform="rotate(-90 44.4 38.2)">2</text>
<text x="45.4" y="38.2" transform="rotate(-90 45.4 38.2)">3</text>
<text x="96.2" y="39.3" transform="rotate(-90 96.2 39.3)">1</text>
<text x="96.7" y="36.9" transform="rotate(-90 96.7 36.9)">COIL_1</text>
<text x="97.2" y="39.3" transform="rotate(-90 97.2 39.3)">2</text>
<text x="97.7" y="36.9" transform="rotate(-90 97.7 36.9)">COM</text>
<text x="98.2" y="39.3" transform="rotate(-90 98.2 39.3)">3</text>
<text x="98.7" y="36.9" transform="rotate(-90 98.7 36.9)">NO</text>
<text x="150" y="41.3" transform="rotate(-90 150 41.3)">1</text>
<text x="150.5" y="39" transform="rotate(-90 150.5 39)">COIL_1</text>
<text x="151.1" y="41.3" transform="rotate(-90 151.1 41.3)">2</text>
<text x="151.5" y="39" transform="rotate(-90 151.5 39)">COM</text>
<text x="152.1" y="41.3" transform="rotate(-90 152.1 41.3)">3</text>
<text x="152.5" y="39" transform="rotate(-90 152.5 39)">NO</text>
<text x="23" y="48.9">1</text>
<text x="23" y="50.9">2</text>
<text x="27.8" y="48.9">4</text>
<text x="27.8" y="50.9">3</text>
<text x="75.8" y="49.9">1</text>
<text x="75.8" y="51.9">2</text>
<text x="80.7" y="49.9">4</text>
<text x="80.7" y="51.9">3</text>
<text x="129.7" y="51.9">1</text>
<text x="129.7" y="54">2</text>
<text x="134.5" y="51.9">4</text>
<text x="134.5" y="54">3</text>
<text x="42.4" y="76.5" transform="rotate(-90 42.4 76.5)">4</text>
<text x="42.8" y="81.3" transform="rotate(-90 42.8 81.3)">COIL_2</text>
<text x="95.2" y="78.6" transform="rotate(-90 95.2 78.6)">4</text>
<text x="95.6" y="83.3" transform="rotate(-90 95.6 83.3)">COIL_2</text>
<text x="42.4" y="88" transform="rotate(-90 42.4 88)">1</text>
<text x="42.8" y="85.7" transform="rotate(-90 42.8 85.7)">COIL_1</text>
<text x="43.4" y="88" transform="rotate(-90 43.4 88)">2</text>
<text x="43.8" y="85.7" transform="rotate(-90 43.8 85.7)">COM</text>
<text x="44.4" y="88" transform="rotate(-90 44.4 88)">3</text>
<text x="44.9" y="85.7" transform="rotate(-90 44.9 85.7)">NO</text>
<text x="95.6" y="87.7" transform="rotate(-90 95.6 87.7)">COIL_1</text>
<text x="96.7" y="87.7" transform="rotate(-90 96.7 87.7)">COM</text>
<text x="97.7" y="87.7" transform="rotate(-90 97.7 87.7)">NO</text>
<text x="95.2" y="90" transform="rotate(-90 95.2 90)">1</text>
<text x="96.2" y="90" transform="rotate(-90 96.2 90)">2</text>
<text x="97.2" y="90" transform="rotate(-90 97.2 90)">3</text>
<text x="129" y="92.7" transform="rotate(-90 129 92.7)">10</text>
<text x="129.5" y="95.5" transform="rotate(-90 129.5 95.5)">10</text>
<text x="130" y="92.7" transform="rotate(-90 130 92.7)">09</text>
<text x="130.5" y="95.5" transform="rotate(-90 130.5 95.5)">09</text>
<text x="131.1" y="92.7" transform="rotate(-90 131.1 92.7)">08</text>
<text x="131.5" y="95.5" transform="rotate(-90 131.5 95.5)">08</text>
<text x="132.1" y="92.7" transform="rotate(-90 132.1 92.7)">07</text>
<text x="132.5" y="95.5" transform="rotate(-90 132.5 95.5)">07</text>
<text x="133.1" y="92.7" transform="rotate(-90 133.1 92.7)">06</text>
<text x="133.5" y="95.5" transform="rotate(-90 133.5 95.5)">06</text>
<text x="134.1" y="92.7" transform="rotate(-90 134.1 92.7)">05</text>
<text x="134.6" y="95.5" transform="rotate(-90 134.6 95.5)">05</text>
<text x="135.1" y="92.7" transform="rotate(-90 135.1 92.7)">04</text>
<text x="135.6" y="95.5" transform="rotate(-90 135.6 95.5)">04</text>
<text x="136.1" y="92.7" transform="rotate(-90 136.1 92.7)">03</text>
<text x="136.6" y="95.5" transform="rotate(-90 136.6 95.5)">03</text>
<text x="137.1" y="92.7" transform="rotate(-90 137.1 92.7)">02</text>
<text x="137.6" y="95.5" transform="rotate(-90 137.6 95.5)">02</text>
<text x="138.2" y="92.7" transform="rotate(-90 138.2 92.7)">01</text>
<text x="138.6" y="95.5" transform="rotate(-90 138.6 95.5)">01</text>
<text x="151.4" y="92.7" transform="rotate(-90 151.4 92.7)">10</text>
<text x="151.8" y="95.5" transform="rotate(-90 151.8 95.5)">10</text>
<text x="152.4" y="92.7" transform="rotate(-90 152.4 92.7)">09</text>
<text x="152.8" y="95.5" transform="rotate(-90 152.8 95.5)">09</text>
<text x="153.4" y="92.7" transform="rotate(-90 153.4 92.7)">08</text>
<text x="153.8" y="95.5" transform="rotate(-90 153.8 95.5)">08</text>
<text x="154.4" y="92.7" transform="rotate(-90 154.4 92.7)">07</text>
<text x="154.9" y="95.5" transform="rotate(-90 154.9 95.5)">07</text>
<text x="155.4" y="92.7" transform="rotate(-90 155.4 92.7)">06</text>
<text x="155.9" y="95.5" transform="rotate(-90 155.9 95.5)">06</text>
<text x="156.4" y="92.7" transform="rotate(-90 156.4 92.7)">05</text>
<text x="156.9" y="95.5" transform="rotate(-90 156.9 95.5)">05</text>
<text x="157.5" y="92.7" transform="rotate(-90 157.5 92.7)">04</text>
<text x="157.9" y="95.5" transform="rotate(-90 157.9 95.5)">04</text>
<text x="158.5" y="92.7" transform="rotate(-90 158.5 92.7)">03</text>
<text x="158.9" y="95.5" transform="rotate(-90 158.9 95.5)">03</text>
<text x="159.5" y="92.7" transform="rotate(-90 159.5 92.7)">02</text>
<text x="159.9" y="95.5" transform="rotate(-90 159.9 95.5)">02</text>
<text x="160.5" y="92.7" transform="rotate(-90 160.5 92.7)">01</text>
<text x="161" y="95.5" transform="rotate(-90 161 95.5)">01</text>
<text x="22" y="98.7">1</text>
<text x="22" y="100.7">2</text>
<text x="26.8" y="98.7">4</text>
<text x="26.8" y="100.7">3</text>
<text x="74.8" y="100.7">1</text>
<text x="79.6" y="100.7">4</text>
<text x="74.8" y="102.7">2</text>
<text x="79.6" y="102.7">3</text>
</g>
<g font-size=".7" fill="#808080">
<text x="43.8" y="22" transform="rotate(-90 43.8 22)">+12V/1</text>
<text x="96.6" y="23" transform="rotate(-90 96.6 23)">+12V/1</text>
<text x="150.4" y="24" transform="rotate(-90 150.4 24)">+12V/1</text>
<text x="52.5" y="41.1">HOME_LED1</text>
<text x="12.6" y="43.3" transform="rotate(-90 12.6 43.3)">HOME_LED_1/2</text>
<text x="31.9" y="44.4" transform="rotate(-90 31.9 44.4)">+5V/5</text>
<text x="65.4" y="44.4" transform="rotate(-90 65.4 44.4)">HOME_FAN_1/2</text>
<text x="84.7" y="45.4" transform="rotate(-90 84.7 45.4)">+5V/5</text>
<text x="105.3" y="42.1">HOME_FAN1</text>
<text x="119.3" y="46.4" transform="rotate(-90 119.3 46.4)">HOME_TYPEC_5V/2</text>
<text x="138.6" y="47.4" transform="rotate(-90 138.6 47.4)">+5V/5</text>
<text x="159.1" y="44.1">HOME_5V_TYPE_C</text>
<text x="42.8" y="71.8" transform="rotate(-90 42.8 71.8)">+12V/1</text>
<text x="129.4" y="87" transform="rotate(-90 129.4 87)">+5V/5</text>
<text x="130.4" y="87" transform="rotate(-90 130.4 87)">+5V/5</text>
<text x="131.4" y="87" transform="rotate(-90 131.4 87)">+5V/5</text>
<text x="132.5" y="87" transform="rotate(-90 132.5 87)">TIM1CH1_SERVO1/2</text>
<text x="133.5" y="87" transform="rotate(-90 133.5 87)">TIM1CH2_SERVO2/2</text>
<text x="134.5" y="87" transform="rotate(-90 134.5 87)">TIM1CH3_SERVO3/2</text>
<text x="135.5" y="87" transform="rotate(-90 135.5 87)">TIM1CH4_SERVO4/2</text>
<text x="136.5" y="87" transform="rotate(-90 136.5 87)">GND/5</text>
<text x="137.5" y="87" transform="rotate(-90 137.5 87)">GND/5</text>
<text x="138.6" y="87" transform="rotate(-90 138.6 87)">GND/5</text>
<text x="151.8" y="87" transform="rotate(-90 151.8 87)">+12V/1</text>
<text x="152.8" y="87" transform="rotate(-90 152.8 87)">+12V/1</text>
<text x="153.8" y="87" transform="rotate(-90 153.8 87)">HOME_LED1</text>
<text x="154.8" y="87" transform="rotate(-90 154.8 87)">HOME_LED2</text>
<text x="155.8" y="87" transform="rotate(-90 155.8 87)">HOME_FAN1</text>
<text x="156.8" y="87" transform="rotate(-90 156.8 87)">HOME_FAN2</text>
<text x="157.9" y="87" transform="rotate(-90 157.9 87)">HOME_5V_TYPE_C</text>
<text x="158.9" y="87" transform="rotate(-90 158.9 87)">GND/5</text>
<text x="159.9" y="87" transform="rotate(-90 159.9 87)">GND/5</text>
<text x="160.9" y="87" transform="rotate(-90 160.9 87)">GND/5</text>
<text x="11.6" y="93.1" transform="rotate(-90 11.6 93.1)">HOME_LED_2/2</text>
<text x="30.9" y="94.1" transform="rotate(-90 30.9 94.1)">+5V/5</text>
<text x="51.5" y="90.8">HOME_LED2</text>
<text x="64.4" y="95.1" transform="rotate(-90 64.4 95.1)">HOME_FAN_2/2</text>
<text x="104.3" y="92.9">HOME_FAN2</text>
<text x="83.7" y="96.2" transform="rotate(-90 83.7 96.2)">+5V/5</text>
</g>
<g font-size=".7" fill="#c90d0c">
<text x="132.7" y="76.1">+</text>
<text x="132.7" y="79.1">+</text>
</g>
</svg>
